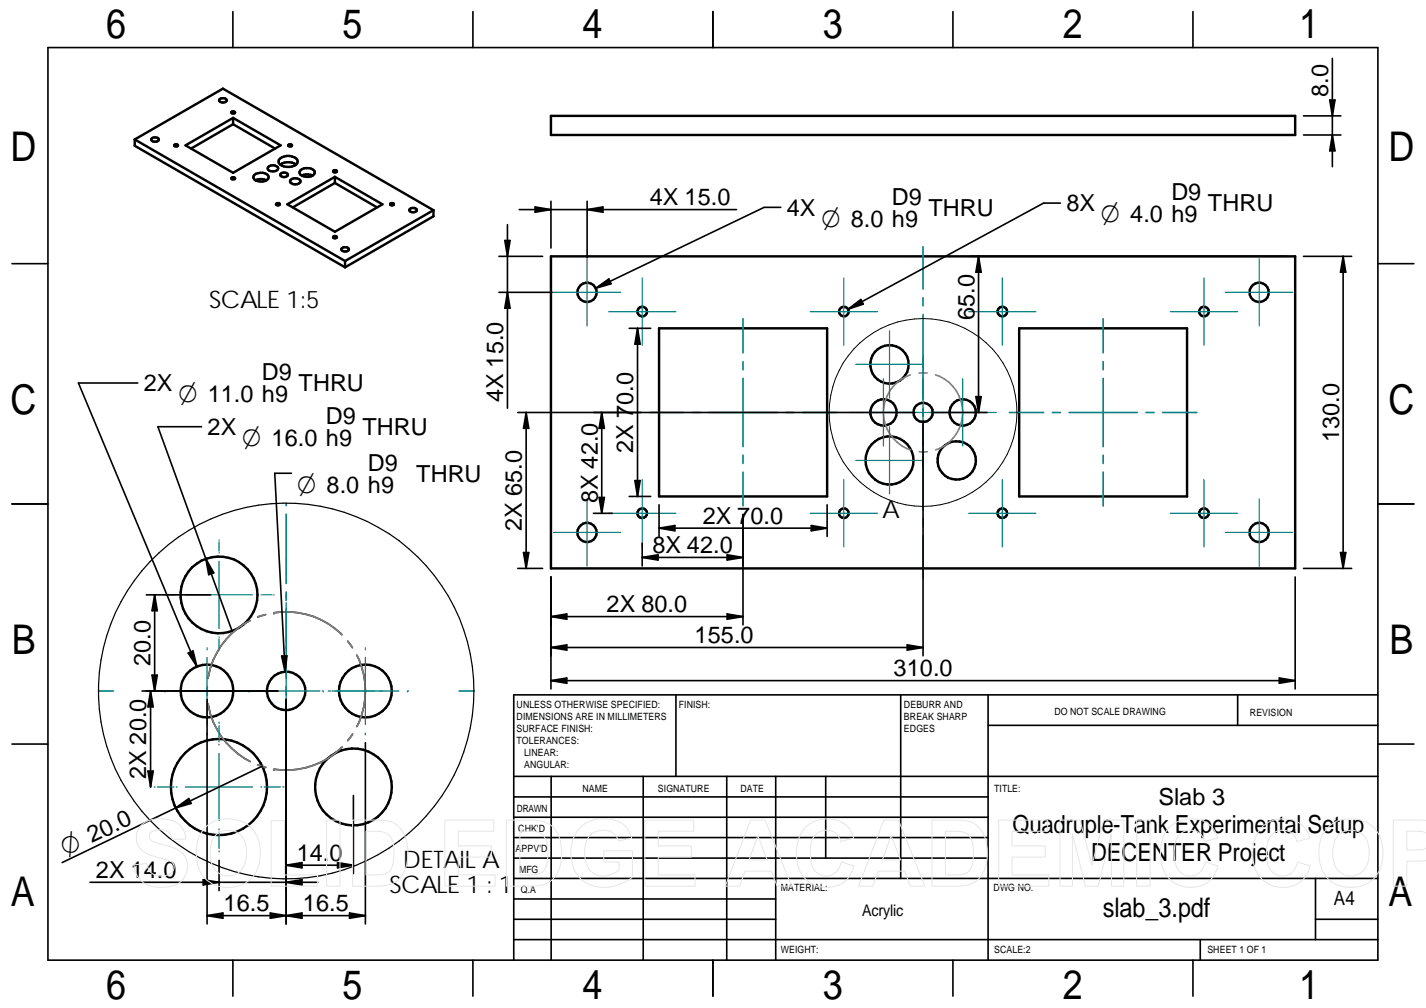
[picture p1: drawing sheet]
<svg xmlns="http://www.w3.org/2000/svg" width="297mm" height="210mm" viewBox="0 0 297 210" stroke-linecap="round" stroke-linejoin="round" font-family="sans-serif">
<g fill="none" stroke="#000" stroke-width=".34">
<path d="M10 9.9h277v190h-277zM48.5 2.4v7.5M98.5 2.4v7.5M148.5 2.4v7.5M198.5 2.4v7.5M248.5 2.4v7.5M2.5 54.9h7.5M287 54.9h7.5M2.5 104.9h7.5M287 104.9h7.5M52.1 129.2a16.1 16.1 0 0 0-8.8 12.1M55.3 128l-1.6 .5"/>
<path d="M57.1 127.6a16.2 16.2 0 0 1 14.1 4.6M72.4 133.5l1 1.4M74.3 136.4a16.4 16.4 0 0 1 0 14.9M2.5 154.9h7.5M43.2 143v1.8M43.3 146.6a16.6 16.6 0 0 0 6.2 10.3M49.5 156.9l2.6 1.7M53.7 159.3l1.7 .5M71.2 155.6a16.5 16.5 0 0 1-14.1 4.6M73.4 152.9l-1 1.3M140.8 144.7v17M187.6 144.7v38.2"/>
<path d="M205.8 144.7v55.2M205.8 151h81.2M257.8 144.7v6.3M287 144.7h-180v55.2M287 154.9h7.5M107 161.7h180M107 178.7h98.8M107 174.4h98.8M107 170.2h98.8M107 165.9h98.8M114.8 161.7v38.2M134 161.7v38.2"/>
<path d="M151.4 161.7v38.2M161.6 161.7v38.2M172 161.7v17M48.5 199.9v7.5M98.5 199.9v7.5M107 195.7h180M107 191.4h54.6M107 187.2h54.6M107 182.9h180M148.5 199.9v7.5M198.5 199.9v7.5M248.5 199.9v7.5"/>
<path d="M250 195.7v4.2M274 182.9v12.8M274 191.4h13"/>
</g>
<g fill="#000">
<circle cx="57.1" cy="127.6" r=".17"/>
<circle cx="57.1" cy="160.2" r=".17"/>
</g>
<g fill="none" stroke="#000" stroke-width=".51">
<path d="M28.1 29l18.3-10.5 43.9 25.3M28.1 29l43.8 25.4M28.1 29v1.4l43.8 25.3M31.6 28.9a1.01 1.01 0 0 1 1.5 .1 .91 .91 0 0 1-1.6 0zM36.4 30.1a.48 .48 0 0 1 .7 .2l-.1 .1-.4 .1-.2-.1zM38.6 30.3l10-5.7 9.9 5.7-9.9 5.7zM45.7 20.7a.97 .97 0 0 1 1.5 .2 .96 .96 0 0 1-1.6 0zM48.3 37a.5 .5 0 0 1 .7 .1l-.1 .2h-.5l-.2-.2zM48.3 23.3a.5 .5 0 0 1 .7 .1l-.1 .2h-.5l-.2-.2zM48.6 25.9l-8.8 5M48.6 24.6v1.3M48.6 25.9l8.7 5"/>
<path d="M53 36.4a2.28 2.28 0 0 1 2.9 .2 1.18 1.18 0 0 1-1.7 1.2 1.24 1.24 0 0 1-1.4-1.1zM53.2 37.5a2.58 2.58 0 0 1 2.3 0M55.8 34.8a1.38 1.38 0 0 1 2.2 .3 1.27 1.27 0 0 1-2.3 0zM58.3 33a2.64 2.64 0 0 1 3.6 .3 1.04 1.04 0 0 1-1.1 1.4 2.6 2.6 0 0 1-2.7-.7v-.7zM58.4 34.3a2.87 2.87 0 0 1 3.3 0M58.5 36.2a.97 .97 0 0 1 1.5 .2 .91 .91 0 0 1-1.6 0zM60.1 30.1a.48 .48 0 0 1 .7 .2l-.1 .1-.4 .1-.2-.1zM60.5 37.5a1.38 1.38 0 0 1 2.1 .3 1.27 1.27 0 0 1-2.2 0zM62.6 35.5a1.95 1.95 0 0 1 3 .4 1.65 1.65 0 0 1-2.3 .8 .83 .83 0 0 1-.7-.4 .83 .83 0 0 1 0-.8zM62.9 36.6a2.47 2.47 0 0 1 2.2 0M69.5 35.5a.47 .47 0 0 1 .7 .2 .47 .47 0 0 1-.8 0zM69.8 38.1l8.7 5.1"/>
<path d="M69.8 38.1l-8.8 5.1M69.8 36.8v1.3M114.8 24.1h155v4h-155zM57.6 42.4a.45 .45 0 0 1 .7 .1 .46 .46 0 0 1-.8 0zM59.9 42.5l9.9-5.7 9.9 5.7-9.9 5.8zM69.5 49.2a.47 .47 0 0 1 .7 .2 .47 .47 0 0 1-.8 0zM71.2 51.7a.99 .99 0 0 1 1.5 .2 .87 .87 0 0 1-.8 .5 .87 .87 0 0 1-.8-.5zM71.9 54.4v1.3M81.3 42.4a.45 .45 0 0 1 .7 .1 .43 .43 0 0 1-.7 0zM85.3 43.6a.92 .92 0 0 1 1.5 .2 .91 .91 0 0 1-1.5 0zM90.3 43.8v1.2l-18.4 10.7M90.3 43.8l-18.4 10.6"/>
<path d="M114.8 53.4h155v65h-155zM137.3 68.4h35v35h-35zM212.3 68.4h35v35h-35z"/>
<circle cx="122.3" cy="60.9" r="2"/>
<circle cx="133.8" cy="64.9" r="1"/>
<circle cx="175.8" cy="64.9" r="1"/>
<circle cx="185.3" cy="75.9" r="4"/>
<circle cx="208.8" cy="64.9" r="1.01"/>
<circle cx="250.8" cy="64.9" r="1.01"/>
<circle cx="262.3" cy="60.9" r="2"/>
<circle cx="184" cy="85.9" r="2.73"/>
<circle cx="185.3" cy="95.9" r="5"/>
<circle cx="192.3" cy="85.9" r="2"/>
<circle cx="199.3" cy="95.9" r="4"/>
<circle cx="200.5" cy="85.9" r="2.74"/>
<circle cx="122.3" cy="110.9" r="1.99"/>
<circle cx="133.8" cy="106.9" r="1.01"/>
<circle cx="175.8" cy="106.9" r="1"/>
<circle cx="208.8" cy="106.9" r="1"/>
<circle cx="250.8" cy="106.9" r="1.01"/>
<circle cx="262.3" cy="110.9" r="1.99"/>
<circle cx="45.6" cy="123.9" r="8"/>
<circle cx="43.1" cy="143.9" r="5.5"/>
<circle cx="59.6" cy="143.9" r="4"/>
<circle cx="76.1" cy="143.9" r="5.5"/>
<circle cx="45.6" cy="163.9" r="10"/>
<circle cx="73.6" cy="163.9" r="8"/>
</g>
<path d="M189.6 78.1a8.2 8.2 0 0 0-5.6 7.8 8.2 8.2 0 0 0 5.7 7.8M191.4 77.7h1.7M194.9 78.1a8.2 8.2 0 0 1 5.6 7.8 8.2 8.2 0 0 1-5.6 7.8M191.5 94.1h1.7M71.2 155.6a16.5 16.5 0 0 1-14.1 4.6M73.4 152.9l-1 1.3M76.1 143.9a16.4 16.4 0 0 1-1.8 7.4" fill="none" stroke="#808080" stroke-width=".34"/>
<g fill="none" stroke="#008080" stroke-width=".34">
<path d="M192.3 51.4v8.8M154.8 66.4v7.1M154.8 75.3v1.7M154.8 78.8v14.2M192.3 62v1.7M192.3 65.5v17.7M229.8 66.4v7.1M229.8 75.3v1.7M229.8 78.8v14.2M135.3 85.9h7.1M144.1 85.9h1.8M147.7 85.9h14.2"/>
<path d="M154.8 94.8v1.7M154.8 98.3v7.1M163.7 85.9h1.7M167.2 85.9h7.1M192.3 85v1.7M192.3 88.5v17.7M210.3 85.9h7.1M219.2 85.9h1.7M222.7 85.9h14.2M229.8 94.8v1.7M229.8 98.3v7.1M238.7 85.9h1.7"/>
<path d="M242.2 85.9h7.1M192.3 108v1.7M192.3 111.5v8.9"/>
</g>
<g fill="none" stroke="#008080" stroke-width=".25">
<path d="M122.3 53.9v14M133.8 57.9v14M175.8 57.9v14M208.8 57.9v14M250.8 57.9v14M262.3 53.9v14M115.3 60.9h14M126.8 64.9h14M168.8 64.9h14M178.3 75.9h14M184 78.9v14M185.3 68.9v14"/>
<path d="M192.3 78.9v14M192.3 74.1v.2M192.3 74.6v2.1M192.3 77v.1M200.5 78.9v14M201.8 64.9h14M243.8 64.9h14M255.3 60.9h14M133.8 99.9v14M175.8 99.9v14M178.3 95.9h14M185.3 88.9v14"/>
<path d="M192.3 94.6v.1M192.3 95v2.2M192.3 97.5v.1M207.5 85.9h-30.5M208.8 99.9v14M250.8 99.9v14M115.3 110.9h14M122.3 103.9v14M126.8 106.9h14M168.8 106.9h14M201.8 106.9h14M243.8 106.9h14"/>
<path d="M255.3 110.9h14M262.3 103.9v14"/>
</g>
<circle cx="192.3" cy="85.9" r="19.6" fill="none" stroke="#000" stroke-width=".21"/>
<circle cx="57.1" cy="160.2" r=".17" fill="#808080"/>
<path d="M52.1 129.2a16.1 16.1 0 0 0-8.8 12.1M55.3 128l-1.6 .5M43.2 143v1.8M43.3 146.6a16.6 16.6 0 0 0 6.2 10.3M49.5 156.9l2.6 1.7M53.7 159.3l1.7 .5" fill="none" stroke="#808080" stroke-width=".34"/>
<circle cx="57.1" cy="127.6" r=".17" fill="#808080"/>
<path d="M57.1 127.6a16.2 16.2 0 0 1 14.1 4.6M72.4 133.5l1 1.4M74.3 136.4a16.5 16.5 0 0 1 1.8 7.5" fill="none" stroke="#808080" stroke-width=".34"/>
<path d="M59.6 104.8v.5M59.6 107.1v14.4M59.6 123.3v1.7M59.6 126.8v14.4M20.5 143.9h3.1M59.6 143v1.7M59.6 146.5v14.5M95.6 143.9h3.1M59.6 162.7v1.7M59.6 166.2v14.4M59.6 182.5v.5" fill="none" stroke="#008080" stroke-width=".34"/>
<circle cx="59.6" cy="143.9" r="39.1" fill="none" stroke="#000" stroke-width=".25"/>
<g fill="none" stroke="#008080" stroke-width=".25">
<path d="M45.6 112.4v.1M45.6 112.8v2M45.6 115.1h.1M45.6 116.9v14M34.1 123.9h.1M34.5 123.9h2M36.8 123.9h.1M38.6 123.9h14M43.1 135.1h.1M43.1 134.9v.1M43.1 136.9v14M45.6 132.6v.1"/>
<path d="M45.6 133v2M45.6 135.3v.1M54.4 123.9h.1M54.7 123.9h2M57 123.9h.1M59.6 136.9v14M59.6 123.9v.5M59.6 125.5v8.1M59.6 134.7v.4M76.1 135.1h.1M76.1 134.9v.1M76.1 136.9v14"/>
<path d="M34.1 143.9h.1M34.4 143.9h.1M36.1 143.9h14M43.1 152.7h.1M43.1 152.8h.1M45.6 150.4v.2M45.6 151.1v3.4M45.6 155v.2M45.6 156.9v14M50.4 143.9h.5M51.9 143.9h.1M52 143.9h.1"/>
<path d="M52.6 143.9h14M59.6 152.7v.4M59.6 154.2v8.1M67.1 143.9h.1M67.3 143.9h.1M68.4 143.9h.4M69.1 143.9h14M76.1 152.7h.1M76.1 152.8h.1M84.9 143.9h.1M85 143.9h.1M32.1 163.9h.2"/>
<path d="M32.8 163.9h3.4M36.7 163.9h.2M38.6 163.9h14M45.6 172.6v.2M45.6 173.3v3.4M45.6 177.2v.2M54.4 163.9h.1M55 163.9h3.4M58.9 163.9h.2M59.6 163.4v.5"/>
</g>
<g fill="none" stroke="#000" stroke-width=".34">
<path d="M277.5 12.1v22.6M271.5 28.1h7.8M271.5 24.1h7.8M277 20.8h1.1l-.6 3.3zM277.5 28.1l.6 3.3h-1.1zM103.9 53.4h9.1M105.2 50.1h1.1l-.6 3.3zM105.7 46.8v38.2M108.2 43.6h45.2M111.5 43.1l3.3 .5-3.3 .6zM114.8 41.9v9.7M122.3 43.6l3.3-.5v1.1z"/>
<path d="M122.3 41.9v11.7M162.6 43.2h-3.4l-35.1 16.8M202.1 53.4h66M203.8 53.4l.6 3.3h-1.1zM203.8 53.4v32.5M220.9 42.3h-3.5l-40.7 22.1M271.5 53.4h10.1M279.8 53.4l.5 3.3h-1.1zM279.8 53.4v65M28.7 79.8h-12.4l24.7 59M103.9 60.9h11.1M105.7 60.9l.6 3.3h-1.1z"/>
<path d="M124.1 60l2.7-1.9 .5 1zM131.1 68.4h4.4M132.8 68.4v35M132.8 68.4l.5 3.3h-1.1zM176.7 64.4l2.6-2 .5 .9zM42 88.9h-9.1l15.4 42.5M60.7 98.6h-3.5l2.2 41.3M107.9 85.9h82.6M109.6 85.9v32.5M109.6 85.9l.5 3.3h-1.1zM125.3 85.9v21M125.3 85.9l.6 3.3h-1.1z"/>
<path d="M192.3 87.6v49M194.1 85.9h11.5M203.3 82.6h1.1l-.6 3.3zM42.9 116.4l1.6 2.9-1 .4zM107.9 118.4h5.1M109 115.1h1.1l-.5 3.3zM123.6 106.9h3.9M124.8 103.6h1.1l-.6 3.3zM131.1 103.4h4.4M132.2 100.1h1.1l-.5 3.3zM133.8 116.1l3.3-.6v1.1zM133.8 113.1v4.8"/>
<path d="M133.8 116.1h21M137.3 110l3.3-.6v1.1zM137.3 105.1v6.6M137.3 110h35M151.5 115.5l3.3 .6-3.3 .5zM154.8 107.1v23M169 109.4l3.3 .6-3.3 .5zM172.3 105.1v6.6M271.5 118.4h10.1M279.2 115.1h1.1l-.5 3.3zM30.5 123.9h13.4M32.2 123.9v20"/>
<path d="M32.2 123.9l.6 3.3h-1.1zM39.2 136l1-.4 .8 3.2zM58.7 136.6h1.1l-.4 3.3zM114.8 120.1v23.4M114.8 128.4l3.3-.6v1.1zM114.8 134.8l3.3-.5v1.1zM114.8 134.8h77.5M114.8 128.4h40M151.5 127.8l3.3 .6-3.3 .5zM189 134.3l3.3 .5-3.3 .6zM269.8 120.1v23.4M29.6 143.9h28.3"/>
<path d="M31.4 143.9l.5 3.3h-1.1zM31.4 143.9v20M31.7 140.6h1.1l-.6 3.3zM43.1 145.6v46.8M54.6 159.6l-41.6 20M59.6 145.6v46.8M76.1 154.6v37.8M114.8 141.7h155M114.8 141.7l3.3-.5v1.1zM266.5 141.2l3.3 .5-3.3 .6zM30.8 160.6h1.1l-.5 3.3zM36.6 168.2l2.7-1.9 .5 1z"/>
<path d="M45.6 179.2v6.3M70.3 179.6l3.3 .6-3.3 .5zM73.6 165.7v16.2M18.8 183.7h47.4M42.3 183.2l3.3 .5-3.3 .6zM43.1 190.7l3.3-.6v1.1zM43.1 190.7h33M56.3 190.1l6.6 1.1v-1.1l-6.6 1.1zM59.6 180.2l3.3-.6v1.1zM59.6 180.2h14M59.6 183.7l3.3-.5v1.1zM72.8 190.1l3.3 .6-3.3 .5z"/>
</g>
<g fill="#000">
<path d="M277.5 28.1l.6 3.3h-1.1zM277 20.8h1.1l-.6 3.3zM105.2 50.1h1.1l-.6 3.3zM111.5 43.1l3.3 .5-3.3 .6zM122.3 43.6l3.3-.5v1.1zM124.1 60l2.7-1.9 .5 1zM203.8 53.4l.6 3.3h-1.1zM279.8 53.4l.5 3.3h-1.1zM105.7 60.9l.6 3.3h-1.1zM132.8 68.4l.5 3.3h-1.1zM176.7 64.4l2.6-2 .5 .9zM109.6 85.9l.5 3.3h-1.1z"/>
<path d="M125.3 85.9l.6 3.3h-1.1zM203.3 82.6h1.1l-.6 3.3zM42.9 116.4l1.6 2.9-1 .4zM109 115.1h1.1l-.5 3.3zM124.8 103.6h1.1l-.6 3.3zM132.2 100.1h1.1l-.5 3.3zM133.8 116.1l3.3-.6v1.1zM137.3 110l3.3-.6v1.1zM151.5 115.5l3.3 .6-3.3 .5zM169 109.4l3.3 .6-3.3 .5zM279.2 115.1h1.1l-.5 3.3zM32.2 123.9l.6 3.3h-1.1z"/>
<path d="M39.2 136l1-.4 .8 3.2zM58.7 136.6h1.1l-.4 3.3zM114.8 134.8l3.3-.5v1.1zM114.8 128.4l3.3-.6v1.1zM151.5 127.8l3.3 .6-3.3 .5zM189 134.3l3.3 .5-3.3 .6zM31.4 143.9l.5 3.3h-1.1zM31.7 140.6h1.1l-.6 3.3zM114.8 141.7l3.3-.5v1.1zM266.5 141.2l3.3 .5-3.3 .6zM30.8 160.6h1.1l-.5 3.3zM36.6 168.2l2.7-1.9 .5 1z"/>
<path d="M42.3 183.2l3.3 .5-3.3 .6zM43.1 190.7l3.3-.6v1.1zM56.3 190.1l3.3 .6-3.3 .5zM59.6 183.7l3.3-.5v1.1zM59.6 180.2l3.3-.6v1.1zM59.6 190.7l3.3-.6v1.1zM70.3 179.6l3.3 .6-3.3 .5zM72.8 190.1l3.3 .6-3.3 .5z"/>
</g>
<g fill="none" stroke="#e6e6e6" stroke-width=".21">
<path d="M29.5 171.7a6.9 6.9 0 0 1 7.8 0 4 4 0 0 1 1.4 3l-2.8 .1a2.15 2.15 0 0 0-2.5-2 1.89 1.89 0 0 0-2.3 1.4 1.64 1.64 0 0 0 1.5 1.3l.7 .2a8.8 8.8 0 0 1 5 2.3 4.3 4.3 0 0 1-3.6 6.7 6.1 6.1 0 0 1-5.9-1.9l-.7-1.5-.2-1.2 2.7-.3a2.91 2.91 0 0 0 3.9 2.5 1.68 1.68 0 0 0 1.6-1 1.68 1.68 0 0 0-.3-1.8l-1.4-.5a9.9 9.9 0 0 1-5.2-2.3 3.6 3.6 0 0 1 .3-5zM43.1 172a7.2 7.2 0 0 1 9.7 .9 8.5 8.5 0 0 1-.4 10 7 7 0 0 1-10.5-1 9.3 9.3 0 0 1 0-8.5zM44.8 174.1a3.8 3.8 0 0 1 4.2-.9 3.8 3.8 0 0 1 2.3 3.6 5.2 5.2 0 0 1-1.8 5.1 3.7 3.7 0 0 1-5.7-3.5l.1-2.2a4.1 4.1 0 0 1 .9-2.1zM56.5 170.9h2.8v11.3h6.8v2.3h-9.6zM68 170.8h2.8v13.7h-2.8zM73.4 170.8h5.1a5.3 5.3 0 0 1 5.6 2.7 9.1 9.1 0 0 1-1 9.6 6 6 0 0 1-4.4 1.4h-5.3zM76.2 173.1a8.5 8.5 0 0 1 4.5 .5 4.6 4.6 0 0 1 1.4 4 4.8 4.8 0 0 1-1.3 4.1l-1.5 .5h-3.1zM92.7 170.8h10.2v2.3h-7.4v3h6.9v2.4h-6.9v3.7h7.6v2.3h-10.4zM105.5 170.8h5a5.3 5.3 0 0 1 5.6 2.7 9.1 9.1 0 0 1-1 9.6 6 6 0 0 1-4.4 1.4h-5.2zM108.3 173.1a8.5 8.5 0 0 1 4.5 .5 4.6 4.6 0 0 1 1.3 4 4.8 4.8 0 0 1-1.2 4.1l-1.6 .5h-3zM120.9 172.3a7.4 7.4 0 0 1 9.2-.3l1.1 1.4 .4 1.2-2.8 .5a3.2 3.2 0 0 0-4.2-2.1 3.9 3.9 0 0 0-2.8 4.5 4.4 4.4 0 0 0 2.8 4.8 5.2 5.2 0 0 0 4.3-1.1v-1.7h-3.1v-2.3h5.9v5.4a8.5 8.5 0 0 1-10.6 .6 8.1 8.1 0 0 1-.2-10.9zM134.3 170.8h10.2v2.3h-7.4v3h6.9v2.4h-6.9v3.7h7.7v2.3h-10.5z"/>
<path d="M156.3 170.8h3.1l5.5 13.7h-3l-1.2-3.1h-5.5l-1.2 3.1h-2.9zM157.9 174l1.9 5.1h-3.8zM167.6 172.4a6.5 6.5 0 0 1 9.1-.1l.5 .8 .6 1.4-2.7 .7a3.1 3.1 0 0 0-3.1-2.3 3.1 3.1 0 0 0-3 2.5 8.1 8.1 0 0 0 .7 5.9 3.1 3.1 0 0 0 3.4 1 3.1 3.1 0 0 0 2.2-2.8l2.6 .8a6 6 0 0 1-4.7 4.5 6 6 0 0 1-6-2.4 8.9 8.9 0 0 1 .4-10zM184.1 170.8h3.1l5.5 13.7h-3l-1.3-3.1h-5.4l-1.2 3.1h-2.9zM185.6 174l2 5.1h-3.8zM194.1 170.8h5.1a5.3 5.3 0 0 1 5.6 2.7 9.1 9.1 0 0 1-1.1 9.6 6 6 0 0 1-4.4 1.4h-5.2zM196.9 173.1a8.5 8.5 0 0 1 4.5 .5 4.6 4.6 0 0 1 1.4 4 4.8 4.8 0 0 1-1.3 4.1l-1.5 .5h-3.1zM208 170.8h10.2v2.3h-7.4v3h6.9v2.4h-6.9v3.7h7.7v2.3h-10.5zM220.8 170.8h4.2l2.5 9.3 2.4-9.3h4.2v13.7h-2.6v-10.8l-2.7 10.8h-2.7l-2.7-10.8v10.8h-2.6zM236.8 170.8h2.8v13.7h-2.8zM243.5 172.4a6.5 6.5 0 0 1 9-.1l.5 .8 .7 1.4-2.8 .7a3.1 3.1 0 0 0-3.1-2.3 3.1 3.1 0 0 0-3 2.5 8.1 8.1 0 0 0 .7 5.9 3.1 3.1 0 0 0 3.4 1 3.1 3.1 0 0 0 2.2-2.8l2.6 .8a6 6 0 0 1-4.7 4.5 6 6 0 0 1-6-2.4 8.9 8.9 0 0 1 .5-10zM262.7 172.4a6.5 6.5 0 0 1 9-.1l.6 .8 .6 1.4-2.8 .7a3.1 3.1 0 0 0-3.1-2.3 3.1 3.1 0 0 0-3 2.5 8.1 8.1 0 0 0 .7 5.9 3.1 3.1 0 0 0 3.4 1 3.1 3.1 0 0 0 2.2-2.8l2.6 .8a6 6 0 0 1-4.7 4.5 6 6 0 0 1-5.9-2.4 8.9 8.9 0 0 1 .4-10z"/>
<path d="M277 172a7.2 7.2 0 0 1 9.6 .9 8.5 8.5 0 0 1-.3 10 7 7 0 0 1-10.6-1 9.3 9.3 0 0 1 .1-8.5zM278.6 174.1a3.8 3.8 0 0 1 4.3-.9 3.8 3.8 0 0 1 2.3 3.6 5.2 5.2 0 0 1-1.9 5.1 3.7 3.7 0 0 1-5.7-3.5l.1-2.2a4.1 4.1 0 0 1 .9-2.1zM297.1 170.8h-6.9v13.7h2.8v-5.2l4.1-.1M297.1 173.5a4.5 4.5 0 0 0-2.8-.4h-1.3v3.9l3.1-.1 1-.3"/>
</g>
<g font-size="8.5">
<text x="22.1" y="8">6</text>
<text x="71.4" y="8">5</text>
<text x="121.4" y="8">4</text>
<text x="171.4" y="8">3</text>
<text x="221.4" y="8">2</text>
<text x="270.6" y="8">1</text>
<text x="2.2" y="33.6">D</text>
<text x="289.2" y="33.6">D</text>
<text x="2.2" y="86.1">C</text>
<text x="289.2" y="86.1">C</text>
<text x="2.5" y="136.1">B</text>
<text x="289.4" y="136.1">B</text>
<text x="2.2" y="188.6">A</text>
<text x="289.3" y="188.6">A</text>
<text x="22.1" y="208">6</text>
<text x="71.4" y="208">5</text>
<text x="121.4" y="208">4</text>
<text x="171.4" y="208">3</text>
<text x="221.4" y="208">2</text>
<text x="270.6" y="208">1</text>
</g>
<text font-size="5.6" x="229.7" y="191">slab_3.pdf</text>
<g font-size="5.4">
<text x="171.1" y="47.2">O 8.0 h9</text>
<text x="229.3" y="46.3">O 4.0 h9</text>
<text x="37.2" y="83.8">O 11.0 h9</text>
<text x="50.5" y="92.9">O 16.0 h9</text>
<text x="61.9" y="102.6">O 8.0 h9</text>
<text x="13.7" y="178.3" transform="rotate(-26 13.7 178.3)">O 20.0</text>
</g>
<g font-size="5.2">
<text x="210.9" y="173.4">Quadruple-Tank Experimental Setup</text>
<text x="227.3" y="179.2">DECENTER Project</text>
</g>
<g font-size="5">
<text x="43.6" y="64.1">SCALE 1:5</text>
<text x="183.7" y="107.8">A</text>
<text x="83.9" y="180.8">DETAIL A</text>
<text x="81.1" y="186.1">SCALE 1 : 1</text>
</g>
<g font-size="4.9">
<text x="276.7" y="20.2" transform="rotate(-90 276.7 20.2)">8.0</text>
<text x="244" y="41.7">D9</text>
<text x="135.3" y="42.8">4X 15.0</text>
<text x="163.9" y="44.9">4X</text>
<text x="185.8" y="42.6">D9</text>
<text x="193.4" y="44.9">THRU</text>
<text x="222.1" y="44">8X</text>
<text x="251.6" y="44">THRU</text>
<text x="203" y="66.7" transform="rotate(-90 203 66.7)">65.0</text>
<text x="29.9" y="81.5">2X</text>
<text x="54.6" y="79.2">D9</text>
<text x="62.2" y="81.5">THRU</text>
<text x="104.8" y="83.8" transform="rotate(-90 104.8 83.8)">4X 15.0</text>
<text x="67.9" y="88.3">D9</text>
<text x="43.2" y="90.6">2X</text>
<text x="75.5" y="90.6">THRU</text>
<text x="131.9" y="94.3" transform="rotate(-90 131.9 94.3)">2X 70.0</text>
<text x="278.9" y="92" transform="rotate(-90 278.9 92)">130.0</text>
<text x="76.6" y="98">D9</text>
<text x="86.7" y="100.3">THRU</text>
<text x="124.5" y="104.8" transform="rotate(-90 124.5 104.8)">8X 42.0</text>
<text x="108.7" y="110.5" transform="rotate(-90 108.7 110.5)">2X 65.0</text>
<text x="146.4" y="109.1">2X 70.0</text>
<text x="135.9" y="115.2">8X 42.0</text>
<text x="126.4" y="127.5">2X 80.0</text>
<text x="144.7" y="133.9">155.0</text>
<text x="31.4" y="138.7" transform="rotate(-90 31.4 138.7)">20.0</text>
<text x="186.1" y="140.8">310.0</text>
<text x="30.5" y="162.3" transform="rotate(-90 30.5 162.3)">2X 20.0</text>
<text x="241.3" y="167.6">Slab 3</text>
<text x="61.8" y="179.3">14.0</text>
<text x="20" y="182.8">2X 14.0</text>
<text x="46.6" y="189.8">16.5</text>
<text x="63.1" y="189.8">16.5</text>
</g>
<text font-size="4.1" x="277.9" y="188.5">A4</text>
<text font-size="3.3" x="179.6" y="190.8">Acrylic</text>
<g font-size="2.1">
<text x="107.6" y="147.5">UNLESS OTHERWISE SPECIFIED:</text>
<text x="141.4" y="147.5">FINISH:</text>
<text x="188.3" y="147.4">DEBURR AND</text>
<text x="188.3" y="149.9">BREAK SHARP</text>
<text x="219.6" y="148.9">DO NOT SCALE DRAWING</text>
<text x="260.3" y="149.1">REVISION</text>
<text x="107.6" y="150">DIMENSIONS ARE IN MILLIMETERS</text>
<text x="107.6" y="152.5">SURFACE FINISH:</text>
<text x="107.6" y="155">TOLERANCES:</text>
<text x="188.3" y="152.4">EDGES</text>
<text x="109.2" y="157.5">LINEAR:</text>
<text x="109.2" y="160">ANGULAR:</text>
<text x="121.3" y="164.9">NAME</text>
<text x="137" y="164.9">SIGNATURE</text>
<text x="154.2" y="164.9">DATE</text>
<text x="207.1" y="164.9">TITLE:</text>
<text x="107.7" y="169.1">DRAWN</text>
<text x="107.9" y="173.3">CHK'D</text>
<text x="107.4" y="177.4">APPV'D</text>
<text x="108.1" y="181.7">MFG</text>
<text x="108.5" y="185.9">Q.A</text>
<text x="162.6" y="185.5">MATERIAL:</text>
<text x="207" y="185.5">DWG NO.</text>
<text x="162.6" y="198.5">WEIGHT:</text>
<text x="207.1" y="198.5">SCALE:2</text>
<text x="251.5" y="198.5">SHEET 1 OF 1</text>
</g>
</svg>
